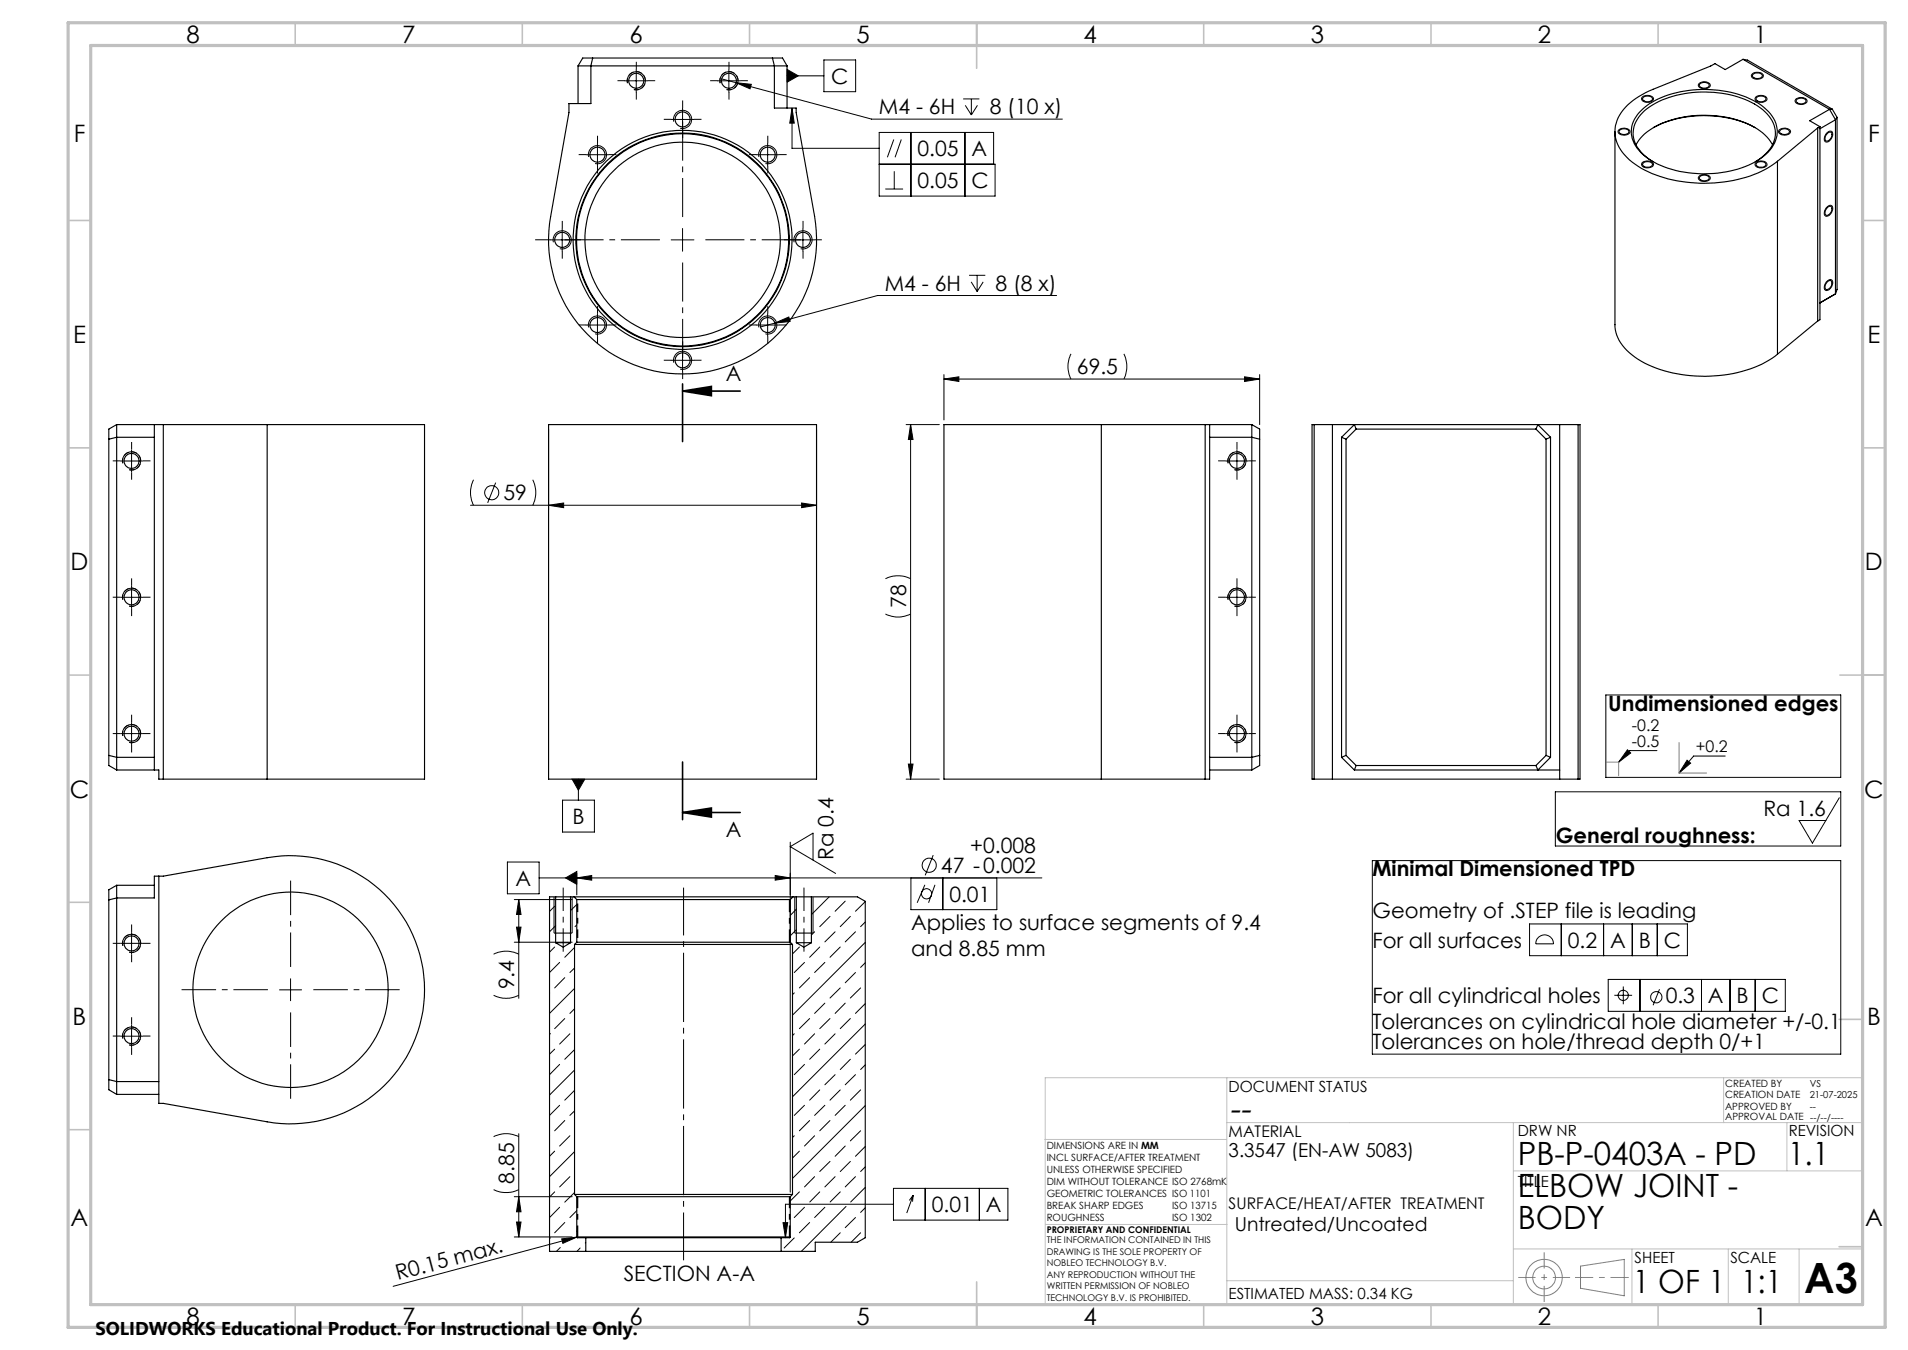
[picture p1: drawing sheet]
<svg xmlns="http://www.w3.org/2000/svg" width="420mm" height="297mm" viewBox="0 0 420 297" stroke-linecap="round" stroke-linejoin="round" font-family="sans-serif">
<g fill="none" stroke="#000" stroke-width=".22">
<path d="M137.5 17.8h5.1M138.1 18.3a2 2 0 0 1 1.8-2.5 2 2 0 0 1 2.1 2.2 2 2 0 0 1-2.5 1.7M140.1 15.3v5M157.9 17.8h5M158.5 18.3a1.99 1.99 0 0 1 1.8-2.5 1.99 1.99 0 0 1 2.1 2.2 1.99 1.99 0 0 1-2.5 1.7M158.9 17.4l3.1 .8M160.4 15.3v5M162 18.2l3.4 .4-.3 .9zM162 18.2l29.9 8h42M173.2 15.3l2.5 1.4-2.5 1.4zM173.2 16.7h8.2M181.4 13.2h6.9v7h-6.9z"/>
<path d="M373.9 18.4a1.74 1.74 0 0 1 2.5 .2 1.23 1.23 0 0 1-1.9 .8l-.6-.4zM385.6 16.4a1.78 1.78 0 0 1 2.6 .1 1.19 1.19 0 0 1-1.7 .9l-.8-.3-.2-.4zM129 34h5M129.6 34.5a2 2 0 0 1 1.8-2.4 2 2 0 0 1 2.1 2.1 2 2 0 0 1-2.5 1.8M131.5 31.5v5M147.7 26.3h5.1M148.3 26.8a2 2 0 0 1 1.8-2.5 2 2 0 0 1 2.1 2.2 2 2 0 0 1-2.5 1.7M150.2 23.8v5M166.5 34h5M167.1 34.5a1.99 1.99 0 0 1 1.8-2.4 1.99 1.99 0 0 1 2.1 2.2 1.99 1.99 0 0 1-2.5 1.7M169 31.5v5M174.3 23.8l.5 3.3h-1z"/>
<path d="M174.3 23.8v8.8h19.2M193.5 36.1h25.5v7h-25.5v-14h25.2v7M196.7 30.7l-1.4 3.9M196.8 37.7v3.9M198.4 30.7l-1.4 3.9M200.5 29.1v14M212 21.8h3.6M212.4 29.1v14M212.5 23.2l1.3 2.1M213.8 21.8v3.5M215.2 23.2l-1.4 2.1M356.3 28.6a1.74 1.74 0 0 1 2.5 .2 1.1 1.1 0 0 1-1.6 .9l-.8-.3-.2-.4z"/>
<path d="M361.4 35.9a1.66 1.66 0 0 1 2.6 .3 1.59 1.59 0 0 1-2.2 .6l-.4-.4zM361.4 21.4a1.66 1.66 0 0 1 2.6 .4 1.58 1.58 0 0 1-2.6 .2zM374.1 38.7a1.78 1.78 0 0 1 2.3 .3 1.1 1.1 0 0 1-1.5 .9 .73 .73 0 0 1-.9-.3 .73 .73 0 0 1 .1-.9zM386.6 35.7a1.62 1.62 0 0 1 2.4 .5 1.55 1.55 0 0 1-2.2 .6l-.5-.5zM386.6 21.3a1.62 1.62 0 0 1 2.4 .5 1.58 1.58 0 0 1-2.6 .2l-.1-.4zM391.6 28.6a1.78 1.78 0 0 1 2.5 .2 1.1 1.1 0 0 1-1.6 .9l-.8-.3a.49 .49 0 0 1-.1-.8zM395.4 21.7a1.62 1.62 0 0 1 2.4 .5 1.55 1.55 0 0 1-2.7 .1zM402 29.3l.3-.2a.69 .69 0 0 1 1-.1 .69 .69 0 0 1 0 1 1.28 1.28 0 0 1-1.5 1.2l-.2-.4v-.6zM121.2 52.8h5.1M121.8 53.3a2 2 0 0 1 1.8-2.5 2 2 0 0 1 2.1 2.2 2 2 0 0 1-2.5 1.7M123.8 50.3v5M147.7 52.8h5.1"/>
<path d="M150.2 50.3v5M174.2 52.8h5M174.8 53.3a1.99 1.99 0 0 1 1.8-2.5 1.99 1.99 0 0 1 2.1 2.2 1.99 1.99 0 0 1-2.5 1.7M176.7 50.3v5M194.9 41.6h3.9M402 45.7l.3-.2a.69 .69 0 0 1 1-.2 .69 .69 0 0 1 0 1.1 1.23 1.23 0 0 1-1.5 1.1l-.2-.4v-.5zM129 71.5h5M129.6 72a2 2 0 0 1 1.7-2.5 2 2 0 0 1 2.2 2.2 2 2 0 0 1-2.5 1.7M131.5 69v5M147.7 79.3h5.1M148.3 79.8a2 2 0 0 1 1.8-2.5 2 2 0 0 1 2.1 2.1 2 2 0 0 1-2.5 1.8M150.2 76.8v5"/>
<path d="M166.5 71.5h5M167.1 72a1.99 1.99 0 0 1 1.7-2.5 1.99 1.99 0 0 1 2.2 2.2 1.99 1.99 0 0 1-2.5 1.7M169 69v5M170.6 71.1l3-1.4 .3 1zM213.3 60.6h3.6M213.8 62l1.3 2.1M215.1 60.6v3.5M216.4 62l-1.3 2.1M232.6 65h-39.4l-25.8 6.9M235.8 77.9a6.1 6.1 0 0 0 0 5.5M247.4 77.9a6.4 6.4 0 0 1 0 5.5M402 62l.3-.2a.69 .69 0 0 1 1-.2 .69 .69 0 0 1 0 1.1 1.23 1.23 0 0 1-1.5 1.1l-.2-.3v-.6z"/>
<path d="M29 98.9v5M120.8 94.4v17.8M179.7 94.4v17.8M199.5 93.4h7.3M200.4 93.4l.6 3.3h-1zM200.4 93.4v78M207.8 83.4l3.3-.5v1zM207.8 82.4v10M207.8 83.4h69.5M272.3 98.9v5M274 82.9l3.3 .5-3.3 .5zM277.3 82.4v11"/>
<path d="M26.5 101.4h5M27 101.9a2 2 0 0 1 1.8-2.5 2 2 0 0 1 2.2 2.2 2 2 0 0 1-2.6 1.7M103.6 111.2h76.1M104.2 105.5a6.2 6.2 0 0 0 0 5.7M109.1 106.2l-1.7 4.4M117.3 105.5a6.2 6.2 0 0 1 0 5.7M120.8 111.2l3.3-.5v1zM176.5 110.7l3.2 .5-3.2 .5zM269.8 101.4h5M270.3 101.9a2 2 0 0 1 1.8-2.5 2 2 0 0 1 2.2 2.2 2 2 0 0 1-2.6 1.7M26.5 131.4h5M27 131.9a2 2 0 0 1 1.8-2.5 2 2 0 0 1 2.2 2.2 2 2 0 0 1-2.6 1.7"/>
<path d="M29 128.9v5M194.9 135.1a6.1 6.1 0 0 0 5.5 0M194.9 127.3a6.4 6.4 0 0 1 5.5 0M269.8 131.4h5M270.3 131.9a2 2 0 0 1 1.8-2.5 2 2 0 0 1 2.2 2.2 2 2 0 0 1-2.6 1.7M272.3 128.9v5M29 158.9v5M272.3 158.9v5M353.5 152.9h51.7v18.1h-51.7zM26.5 161.4h5M27 161.9a2 2 0 0 1 1.8-2.5 2 2 0 0 1 2.2 2.2 2 2 0 0 1-2.6 1.7M123.8 176h7v7.1h-7z"/>
<path d="M125.9 171.4h2.8l-1.4 2.4zM127.3 171.4v4.6M199.5 171.4h7.3M200 168.1h1l-.6 3.3zM269.8 161.4h5M270.3 161.9a2 2 0 0 1 1.8-2.5 2 2 0 0 1 2.2 2.2 2 2 0 0 1-2.6 1.7M342.4 174.2h62.8v11.9h-62.8zM358.2 165l.8 .7-2.7 2zM364.7 165.1h-5.9l-2.5 2.6M371.4 167.2l.7 .7-2.5 2.2zM379.8 166.3h-7l-3.2 3.8M404.9 175.5l-5.9 10-3-5h5.9"/>
<path d="M111.7 189.6h7v7h-7zM113.2 197.9h12.7M114.2 197.9l.5 3.3h-1zM114.2 197.9v21.7M118.7 193.1h110.6M122 197.3v8M122.1 199.4l-1.1 1.1M124.5 193.1l2.5-1.4v2.9zM125.9 197.3v8M127 193.1l3.2-.5v1zM127 199l-1.4 1.3M127 192.1v4.8"/>
<path d="M170.6 192.6l3.4 .5-3.4 .5zM174 185.3v77M174.9 197.3v8M179 189.2v-5.9l-5 3 9.9 5.9M179 197.3v8M182.5 197.3l-3.9 3.9M186.1 198.3l-2.3 2.2M190.5 198.4l-2.2 2.1M200.5 193.1v7h18.9v-7M203.6 194.7l-1.7 3.9M205.4 188.1l-1.7 4.5M205.8 194.7l-1.4 3.9"/>
<path d="M207.5 193.1v7M302.1 189.3h103.1v42.6h-103.1zM26.5 207.5h5M27 208.1a2 2 0 0 1 1.8-2.6 2 2 0 0 1 2.2 2.2 2 2 0 0 1-2.6 1.8M29 205.1v4.9M61.5 217.8h5M64 215.3v4.9M108.7 219a6.1 6.1 0 0 0 5.5 0M108.7 209.9a6.1 6.1 0 0 1 5.5 0M113.2 207.3h12.7M113.7 204h1l-.5 3.3zM121 218.4v.1"/>
<path d="M122.1 208.3l-1.1 1.2M122.3 203.7l-1.3 1.3M123.2 211.7l-2.2 2.3M124.3 215.1l-2.2 2.2M126.5 217.4l-5.5 5.6M126.5 208.5l-2.2 2.1M126.5 213l-1.1 1M127 203.5l-.4 .4M174.8 218.4l-.4 .4M175.3 204.5l-1.3 1.4M175.3 200l-1.3 1.4M176 208.3l-1.6 1.6"/>
<path d="M177.1 211.7l-2.3 2.3M178.2 215.1l-2.2 2.2M179.3 205l-.7 .7M180.4 208.3l-2.2 2.3M181.6 211.7l-2.3 2.3M182.7 201.6l-2.3 2.3M183.8 205l-2.2 2.2M185 217.3l-2.3 2.3M185 208.3l-2.3 2.3M187.2 201.6l-2.2 2.3M188.3 214l-2.2 2.2M188.3 205l-2.2 2.2"/>
<path d="M189.4 217.3l-2.2 2.3M190.5 207.3l-16.1 16M190.5 211.8l-1.1 1M190.5 202.8l-1.1 1.1M336.7 203.3h34.7v7h-34.7zM338.7 206.2a1.99 1.99 0 0 1 2.1-.3 1.99 1.99 0 0 1 1.2 1.7h-3.9a1.92 1.92 0 0 1 .6-1.4zM343.7 203.3v7M353 203.3v7M354 215.5h39v7h-39zM355.4 219h3.9M357.3 217v3.9M359.3 203.3v7"/>
<path d="M361 215.5v7M364.8 203.3v7M365.3 217.6l-1.4 3.6M374.5 215.5v7M380.8 215.5v7M386.4 215.5v7M26.5 228h5M27 228.5a1.99 1.99 0 0 1 1.8-2.5 1.99 1.99 0 0 1 2.1 2.1 1.99 1.99 0 0 1-2.5 1.8M29 225.5v5M121 227.4h.1M122.1 230.8l-1.1 1.1M123.2 234.2l-2.2 2.2"/>
<path d="M124.3 224.1l-2.2 2.2M125.4 227.4l-2.2 2.3M126.5 235.4l-5.5 5.5M126.5 221.9l-1.1 1.1M126.5 239.9l-2.2 2.1M126.5 230.9l-2.2 2.1M174.8 227.4l-.4 .4M176 230.8l-1.6 1.5M177.1 234.2l-2.3 2.2M178.2 224.1l-2.2 2.2M179.3 227.4l-2.2 2.3M180.4 239.8l-2.2 2.2"/>
<path d="M180.4 230.8l-2.2 2.2M181.6 220.7l-2.3 2.3M182.7 224.1l-2.3 2.2M183.8 236.4l-2.2 2.3M183.8 227.4l-2.2 2.3M185 239.8l-2.3 2.2M186.1 220.7l-2.3 2.3M187.2 233l-2.2 2.3M187.2 224.1l-2.2 2.2M188.3 236.4l-2.2 2.3M189.4 239.8l-2.2 2.2M190.5 225.3l-16.1 16"/>
<path d="M190.5 229.8l-2.2 2.1M190.5 234.3l-1.1 1M190.5 220.8l-2.2 2.2M108.7 250.1a6.1 6.1 0 0 1 5.5 0M114.2 249.4v22.7M121 249.9h.1M122.1 253.3l-1.1 1.1M123.2 243.2l-2.2 2.2M124.3 246.5l-2.2 2.3M125.4 258.9l-2.2 2.2M125.4 249.9l-2.2 2.2M126.5 253.4l-5.5 5.5"/>
<path d="M126.5 244.4l-1.1 1M174.8 249.9l-.4 .4M176 253.3l-1.6 1.5M177.1 243.2l-2.3 2.2M178.2 246.5l-2.2 2.3M179.3 258.9l-2.2 2.2M179.3 249.9l-2.2 2.2M181.6 243.2l-2.3 2.2M182.7 255.5l-2.3 2.2M182.7 246.5l-2.3 2.3M183.8 258.9l-2.2 2.2M186.1 252.1l-2.3 2.3"/>
<path d="M186.1 243.2l-2.3 2.2M187.2 255.5l-2.2 2.2M188.3 258.9l-2.2 2.2M189.4 248.8l-2.2 2.2M190.5 243.2l-16.1 16.1M190.5 252.2l-2.2 2.2M190.5 256.7l-1.1 1M108.7 261.7a6.4 6.4 0 0 0 5.5 0M113.2 272.1h12.7M113.2 263.3h12.7M113.7 268.8h1l-.5 3.3zM114.2 263.3l.5 3.3h-1z"/>
<path d="M121 272.3h.1M122.1 262.2l-1.1 1.1M123.2 265.6l-2.2 2.3M123.3 274.5l-.8 .8M123.6 272.6l3.4-.4-3.1 1.3zM124.3 269l-2.2 2.2M126.5 262.4l-2.2 2.1M127 270.8l-.1 .1M127 266.3l-1.6 1.6M127 272.2l-40.5 10.8M127.1 272.1l-.1 .1M127.7 274.6l-.7 .7"/>
<path d="M128.9 273.3l-.1 .2M172.4 269h1l-.5 3.3zM174.8 272.3l-2.2 2.3M176 262.2l-2 2M177.1 265.6l-2.3 2.3M178.2 269l-2.2 2.2M180.4 262.2l-2.1 2.2M181.6 265.6l-2.3 2.3M185 271.2l-2.1 2.1M185 262.2l-2.3 2.2M186.2 265.4l-9.8 9.9M188.3 267.9l-2.2 2.2"/>
<path d="M189.4 271.2l-2 2.1M190.5 261.2l-3.2 3.2M190.5 265.7l-1.1 1M196.7 261.4h25.2v7h-25.2zM196.7 264.9h-23.8v7.4M201 263l-.8 1.1M201 263l-.1 1.4M201 263l-1.4 3.9M203.7 261.4v7M215.6 261.4v7"/>
<circle cx="108.2" cy="108.4" r="1.55"/>
<circle cx="204" cy="196.6" r="1.12"/>
<circle cx="204.5" cy="190.3" r="1.55"/>
<circle cx="357.3" cy="219" r="1.13"/>
<circle cx="364.6" cy="219.4" r="1.24"/>
</g>
<g fill="none" stroke="#808080" stroke-width=".22">
<path d="M353.6 167.7h2.7v2.9M369.6 163.4v6.7h6.1M347.9 278.5l9.6-1.4v8l-9.6-1.7z"/>
<circle cx="339.9" cy="281" r="2.51"/>
<circle cx="339.9" cy="281.1" r="4"/>
</g>
<path d="M334.2 281h11.4" fill="none" stroke="#808080" stroke-width=".22" stroke-dasharray="15.2 1.3 1.3 1.3" stroke-dashoffset="11.4" stroke-linecap="butt"/>
<path d="M339.9 275.5v10.9" fill="none" stroke="#808080" stroke-width=".22" stroke-dasharray="15.2 1.3 1.3 1.3" stroke-dashoffset="11.7" stroke-linecap="butt"/>
<path d="M346.7 281h11.8" fill="none" stroke="#808080" stroke-width=".22" stroke-dasharray="15.2 1.3 1.3 1.3" stroke-dashoffset="11.2" stroke-linecap="butt"/>
<g fill="none" stroke="#c0c0c0" stroke-width=".22">
<path d="M270.1 237.1v49.9M379.4 237.1v9.9M410.1 237.1h-180v49.9M230 250.7h40M270.1 247h140M333.1 257.6h77M333.1 247v40M393.3 247v10.6M230.2 269.4h39.9M333.1 274.8h77M359.2 274.8v12.2M380.4 274.8v12.2"/>
<path d="M396 274.8v12.2M270.1 281.8h63"/>
</g>
<g fill="none" stroke="#c0c0c0" stroke-width=".35">
<path d="M65 5v5M115 5v5M165 5v5M215 5v10M265 5v5M315 5v5M365 5v5M15 48.5h5M410 48.5h5M15 98.5h5M410 98.5h5M15 148.5h5"/>
<path d="M405 148.5h10M15 198.5h5M404.8 224.3h5M15 248.5h5M404.8 274.3h5M65 287v5M115 287v5M165 287v5M215 282v10M265 287v5M315 287v5M365 287v5"/>
</g>
<path d="M15 5h400v287h-400zM20 10h390v277h-390z" fill="none" stroke="#c0c0c0" stroke-width=".7"/>
<g fill="#000">
<path d="M123.6 272.6l3.4-.4-3.1 1.3z"/>
<path d="M174.3 23.8l.5 3.3h-1zM173.2 15.3l2.5 1.4-2.5 1.4z"/>
<path d="M150.2 86l6.4-1v2.1zM150.2 178.7l6.4-.9v2z"/>
<path d="M200.4 93.4l.6 3.3h-1zM200 168.1h1l-.6 3.3z"/>
<path d="M207.8 83.4l3.3-.5v1zM274 82.9l3.3 .5-3.3 .5z"/>
<path d="M120.8 111.2l3.3-.5v1zM176.5 110.7l3.2 .5-3.2 .5z"/>
<path d="M125.9 171.4l1.4 2.4 1.4-2.4zM162 18.2l3.1 1.3 .3-.9zM170.6 71.1l3.3-.4-.3-1zM127 193.1l3.2-.5v1zM170.6 192.6l3.4 .5-3.4 .5z"/>
<path d="M371.4 167.2l.7 .7-2.5 2.2zM358.2 165l.8 .7-2.7 2z"/>
<path d="M113.7 204h1l-.5 3.3zM114.2 197.9l.5 3.3h-1z"/>
<path d="M113.7 268.8h1l-.5 3.3zM114.2 263.3l.5 3.3h-1z"/>
<path d="M172.4 269h1l-.5 3.3zM124.5 193.1l2.5 1.5v-2.9z"/>
</g>
<g fill="none" stroke="#000" stroke-width=".25">
<path d="M127.2 14.5h46M127.2 14.5l1.1-1.7h44l.9 1.7M127.2 14.5v8.3M130.5 12.8l-.4 1.7v8.3h-4.9v2l-4 22.8a29.5 29.5 0 0 0 29.1 34.7 29.5 29.5 0 0 0 29-34.7l-4-22.8v-1h-4.8v-9.3l-.5-1.7M173.2 14.5v9.3M374.2 18.4a1.42 1.42 0 0 1 2 .3 1.21 1.21 0 0 1-1.8 .5l-.3-.4zM383.7 13l-3.9 2.3-2.3-1.3-.9 .5-12.7 5.1a13.5 13.5 0 0 0-7.9 6.9 7.6 7.6 0 0 0 2.6 8.6 24.5 24.5 0 0 0 14.6 5.1 28.4 28.4 0 0 0 16.8-3.8l1.3-.9M383.7 13l19 11.1M383.7 13l1 .2 18.6 10.8M385.8 16.4a1.37 1.37 0 0 1 2.1 .3 1.34 1.34 0 0 1-2.1 0zM355.5 29v42.4a8.8 8.8 0 0 0 4.4 7.2 28.6 28.6 0 0 0 19.5 3.9 23.5 23.5 0 0 0 11.9-4.6M356.4 28.7a1.37 1.37 0 0 1 2.2 .2 1.21 1.21 0 0 1-1.9 .5l-.3-.4z"/>
<path d="M360.1 31.9a12.8 12.8 0 0 1 8.1-5.6 24.4 24.4 0 0 1 18.7 2.1 9.3 9.3 0 0 1 3.3 3.5M360.9 24.7a17.5 17.5 0 0 1 10.9-4.8 22.7 22.7 0 0 1 16.5 3.8 6.2 6.2 0 0 1 1.7 8.8 16.4 16.4 0 0 1-11 5.5 23 23 0 0 1-16.7-3.5 6.5 6.5 0 0 1-2.7-7.8zM361.7 35.8a1.42 1.42 0 0 1 2 .3 1.24 1.24 0 0 1-2.1 .3v-.3zM361.7 21.4a1.42 1.42 0 0 1 2 .3 1.18 1.18 0 0 1-1.8 .5l-.3-.4zM363.9 35.6a7.5 7.5 0 0 1-4.4-6.7 8.1 8.1 0 0 1 4.9-6.2 24.3 24.3 0 0 1 22.5 .6 7.5 7.5 0 0 1 3.9 6.4 8 8 0 0 1-4.4 5.9M364 28.1a25 25 0 0 1 22.4 0M374.4 38.7a1.26 1.26 0 0 1 1.8 .5 1.26 1.26 0 0 1-2.1-.1zM386.7 35.8a1.42 1.42 0 0 1 2 .3 1.23 1.23 0 0 1-2.1 .3l-.1-.3zM386.7 21.4a1.42 1.42 0 0 1 2 .3 1.25 1.25 0 0 1-2.1 .3l-.1-.3zM391.3 35.5v42.4M391.8 28.7a1.28 1.28 0 0 1 2.1 .3 1.26 1.26 0 0 1-2.2-.1zM395.5 21.9a1.42 1.42 0 0 1 2 .3 1.25 1.25 0 0 1-2.1 .2v-.2z"/>
<path d="M400.1 28.1l-8.8 7.4M400.1 28.1v42.5M400.6 27.9l-.5 .2M400.6 27.9v42.4l-.5 .3M402.3 29.3a.55 .55 0 0 1 .7-.2 .55 .55 0 0 1 .3 .7 1.19 1.19 0 0 1-1.4 1.2 1.34 1.34 0 0 1 .4-1.7zM402.7 24.1l-4.3 2.5 2.2 1.3M402.7 24.1l1.3 2.2M403.3 24l1.1 1.8M403.3 24l-.6 .1M404 26.3l-3.4 2M404 26.3v38.4M404.4 25.8l-.4 .5"/>
<path d="M404.4 25.8v37.9l-.4 1M402.2 45.8a.6 .6 0 0 1 .8-.4 .6 .6 0 0 1 .2 1 .93 .93 0 0 1-1.4 .8v-.8zM400.1 70.6l-8.8 7.3M400.6 66.6l3.4-1.9zM402.2 62.1a.6 .6 0 0 1 .8-.3 .6 .6 0 0 1 .2 .9 .93 .93 0 0 1-1.4 .8v-.8zM25.7 93.4h33.1M25.7 93.4l-1.7 1v74l1.7 1M25.7 93.4v76M34 96.2h-8.3l-1.7 .4M34 93.4v76M35.9 93.4v78M58.8 93.4h34.7v78h-34.7"/>
<path d="M58.8 93.4v78M120.8 93.4h58.9v78h-58.9zM242.4 93.4h-34.6v78h34.6M242.4 93.4v78M242.4 93.4h33.2M265.3 93.4v78M266.3 93.4v78h-23.9M266.3 96.2h9.3l1.7 .4M275.6 93.4v76M275.6 93.4l1.7 1v74l-1.7 1M289.3 93.4h-.5v78h.5M289.3 93.4h58.1"/>
<path d="M289.3 93.4v78M293.3 93.4v78M295.3 96.2l1 .4M295.3 96.2v70.4M296.3 96.6v69.6M298.5 94.4l-2.2 2.2M298.5 94.4h39.6M298.5 94.4l-.4-1-2.8 2.8M338.1 94.4l2.2 2.2M338.1 94.4l.4-1 2.8 2.8M340.3 96.6v69.6M341.3 96.2l-1 .4"/>
<path d="M341.3 96.2v70.4M343.3 93.4v78M347.4 93.4h.4v78h-.4M347.4 93.4v78M24 166.2l1.7 .4h8.3M25.7 169.4h9.3v2h23.8M266.3 169.4h9.3M277.3 166.2l-1.7 .4h-9.3M289.3 171.4h58.1M295.3 166.6l2.8 2.8M296.3 166.2l2.2 2.2M296.3 166.2l-1 .4"/>
<path d="M298.1 169.4h45.2M298.5 168.4h39.6M298.5 168.4l-.4 1M340.3 166.2l-2.2 2.2M340.3 166.2l1 .4M341.3 166.6l-2.8 2.8-.4-1M25.7 194.8l-1.7 1v43.9l1.7 1.1M25.7 194.8v46M25.7 194.8h8.3M35 192.8v49.9h.9l22.9 4.1a29.5 29.5 0 0 0 34.7-29.1 29.5 29.5 0 0 0-34.7-29l-22.9 4.1h-1.9v4.8h-8.3l-1.7 .4M122.3 197.3h3.3M122.3 197.3h-1.3v78h7.9"/>
<path d="M122.3 197.3v10.1M125.6 197.3h.8M125.6 197.3v10.1M126.4 197.3h48.2M126.4 197.3l.6 .6M127 197.9h47M127 197.9v9.4M174 197.9v9.4M174.6 197.3l-.6 .6M174.6 197.3h.7M175.3 197.3h3.3M175.3 197.3v10.1"/>
<path d="M178.6 197.3h10.1l1.8 1v74l-1.8 1h-9.2v2h-7.6M178.6 197.3v10.1M122 205.3h3.9M122.3 207.4h3.3M122.3 207.4l1.7 1 1.6-1M126.5 207.8h47.9M126.5 207.8v55M127 207.3h47M127 207.3l-.5 .5M174 207.3l.4 .5M174.4 207.8v55M174.9 205.3h4.1"/>
<path d="M175.3 207.4h3.3M175.3 207.4l1.7 1 1.6-1M24 237.5l1.7 .4h9.3M25.7 240.8h9.3M126.5 262.8h47.9M126.5 262.8l.5 .5M127 263.3h47M127 272.1h47M127 272.1l.1 .2h1.8M127 263.3v8.8M128.9 272.3h43M128.9 275.3h43"/>
<path d="M128.9 272.3v3M171.9 272.3v3M174 272.1l-.2 .2h-1.9M174 263.3v8.8M174.4 262.8l-.4 .5"/>
<circle cx="140" cy="17.8" r="1.65"/>
<circle cx="160.4" cy="17.8" r="1.64"/>
<circle cx="131.5" cy="34" r="1.65"/>
<circle cx="150.3" cy="26.3" r="1.65"/>
<circle cx="169" cy="34.1" r="1.64"/>
<circle cx="123.7" cy="52.8" r="1.65"/>
<circle cx="150.2" cy="52.8" r="23.4"/>
<circle cx="150.3" cy="52.8" r="23.5"/>
<circle cx="150.3" cy="52.8" r="24.1"/>
<circle cx="150.3" cy="52.8" r="21.5"/>
<circle cx="176.7" cy="52.8" r="1.64"/>
<circle cx="131.5" cy="71.5" r="1.65"/>
<circle cx="150.3" cy="79.3" r="1.64"/>
<circle cx="169" cy="71.5" r="1.64"/>
<circle cx="29" cy="101.4" r="1.66"/>
<circle cx="272.3" cy="101.4" r="1.65"/>
<circle cx="29" cy="131.4" r="1.66"/>
<circle cx="272.3" cy="131.4" r="1.65"/>
<circle cx="29" cy="161.4" r="1.66"/>
<circle cx="272.3" cy="161.4" r="1.65"/>
<circle cx="29" cy="207.6" r="1.65"/>
<circle cx="63.9" cy="217.8" r="21.5"/>
<circle cx="29" cy="228" r="1.65"/>
</g>
<path d="M150.2 86l6.4-1v2.1zM150.2 86h12.7M150.2 84.5v12.7M150.2 178.7l6.4-.9v2zM150.2 167.6v12.7M150.2 178.7h12.7" fill="none" stroke="#000" stroke-width=".35"/>
<path d="M139.6 19.7a2 2 0 0 0 2.5-1.8 2 2 0 0 0-2.2-2.1 2 2 0 0 0-1.8 2.5M160 19.7a2 2 0 0 0 2.5-1.8 2 2 0 0 0-2.2-2.1 2 2 0 0 0-1.8 2.5M28.5 103.3a2 2 0 0 0 2.5-1.7 2 2 0 0 0-2.2-2.2 2 2 0 0 0-1.8 2.5M271.8 103.3a2 2 0 0 0 2.5-1.7 2 2 0 0 0-2.2-2.2 2 2 0 0 0-1.7 2.5M28.5 133.3a2 2 0 0 0 2.5-1.7 2 2 0 0 0-2.2-2.2 2 2 0 0 0-1.8 2.5M271.8 133.3a2 2 0 0 0 2.5-1.7 2 2 0 0 0-2.2-2.2 2 2 0 0 0-1.7 2.5M28.5 163.3a2 2 0 0 0 2.5-1.7 2 2 0 0 0-2.2-2.2 2 2 0 0 0-1.8 2.5M271.8 163.3a2 2 0 0 0 2.5-1.7 2 2 0 0 0-2.2-2.2 2 2 0 0 0-1.7 2.5M28.5 209.5a2 2 0 0 0 2.5-1.8 2 2 0 0 0-2.2-2.2 2 2 0 0 0-1.8 2.6M28.5 229.9a2 2 0 0 0 2.5-1.8 2 2 0 0 0-2.2-2.2 2 2 0 0 0-1.8 2.6" fill="none" stroke="#000" stroke-width=".22" stroke-dasharray="1.3 .6" stroke-dashoffset=".2" stroke-linecap="butt"/>
<path d="M124 195.3v14.1M177 195.3v14.1" fill="none" stroke="#000" stroke-width=".22" stroke-dasharray="15.2 1.3 1.3 1.3" stroke-dashoffset="10.1" stroke-linecap="butt"/>
<path d="M150.5 195.3v82" fill="none" stroke="#000" stroke-width=".22" stroke-dasharray="15.2 1.3 1.3 1.3" stroke-dashoffset="4.7" stroke-linecap="butt"/>
<path d="M173.8 197.9v9.4" fill="none" stroke="#000" stroke-width=".35" stroke-dasharray="6.3 1.3 1.3 1.3" stroke-dashoffset="3.6" stroke-linecap="butt"/>
<path d="M127.1 263.3v8.8M173.8 263.3v8.8" fill="none" stroke="#000" stroke-width=".35" stroke-dasharray="6.3 1.3 1.3 1.3" stroke-dashoffset="3.8" stroke-linecap="butt"/>
<path d="M127.1 198.8v7.6" fill="none" stroke="#000" stroke-width=".35" stroke-dasharray="6.3 1.3 1.3 1.3" stroke-dashoffset="4.5" stroke-linecap="butt"/>
<path d="M145.3 52.8h-21M150.3 47.8v-21M150.3 57.8v21M155.3 52.8h21" fill="none" stroke="#000" stroke-width=".22" stroke-dasharray="15.2 1.3 1.3 1.3" stroke-dashoffset="6.6" stroke-linecap="butt"/>
<g fill="none" stroke="#000" stroke-width=".22" stroke-dasharray="15.2 1.3 1.3 1.3" stroke-linecap="butt">
<path d="M137.6 17.8h-1.7M140.1 15.3v-1.7M142.6 17.8h1.6M158 17.8h-1.7M160.5 15.3v-1.7M163 17.8h1.6M129 34h-1.6M131.5 31.5v-1.6M131.5 36.5v1.7M134 34h1.7M140.1 20.3v1.6M147.8 26.3h-1.7"/>
<path d="M150.3 23.8v-1.7M150.3 28.8v1.6M152.8 26.3h1.6M160.5 20.3v1.6M166.5 34h-1.6M169 31.5v-1.6M169 36.5v1.7M171.5 34h1.7M121.3 52.8h-3.5M123.8 50.3v-1.7M123.8 55.3v1.6M126.3 52.8h1.6"/>
<path d="M174.3 52.8h-1.7M176.8 50.3v-1.7M176.8 55.3v1.6M179.3 52.8h1.6M129 71.5h-1.6M131.5 69v-1.7M131.5 74v1.6M134 71.5h1.7M147.8 79.3h-1.7M150.3 76.8v-1.7M152.8 79.3h1.6M166.5 71.5h-1.6"/>
<path d="M169 69v-1.7M169 74v1.6M171.5 71.5h1.7M29 98.9v-1.7M150.3 81.8v1.6M272.3 98.9v-1.7M26.5 101.4h-1.7M29 103.9v1.6M31.5 101.4h1.6M269.8 101.4h-1.7M272.3 103.9v1.6M274.8 101.4h1.6"/>
<path d="M26.5 131.4h-1.7M29 128.9v-1.7M29 133.9v1.6M31.5 131.4h1.6M269.8 131.4h-1.7M272.3 128.9v-1.7M272.3 133.9v1.6M274.8 131.4h1.6M29 158.9v-1.7M272.3 158.9v-1.7M26.5 161.4h-1.7M29 163.9v1.6"/>
<path d="M31.5 161.4h1.6M269.8 161.4h-1.7M272.3 163.9v1.6M274.8 161.4h1.6M26.5 207.5h-1.7M29 205v-1.6M29 210v1.7M31.5 207.5h1.6M26.5 227.9h-1.7M29 225.4v-1.6M29 230.4v1.7M31.5 227.9h1.6"/>
</g>
<path d="M59 217.7h-19M64 212.7v-19M69 217.7h19M64 222.7v19" fill="none" stroke="#000" stroke-width=".22" stroke-dasharray="15.2 1.3 1.3 1.3" stroke-dashoffset="7.6" stroke-linecap="butt"/>
<text font-size="9.2" x="397.2" y="284.5">A3</text>
<text font-size="7.3" x="270.4" y="246.3">--</text>
<g font-size="7.1">
<text x="334.1" y="256.2">PB-P-0403A - PD</text>
<text x="393.6" y="256.2">1.1</text>
<text x="334.1" y="263.3">ELBOW JOINT -</text>
<text x="334.1" y="270.3">BODY</text>
<text x="359.4" y="284.5">1 OF 1</text>
<text x="383.3" y="284.5">1:1</text>
</g>
<g font-size="5.3">
<text x="41" y="9.5">8</text>
<text x="88.5" y="9.5">7</text>
<text x="138.5" y="9.5">6</text>
<text x="188.5" y="9.5">5</text>
<text x="238.5" y="9.5">4</text>
<text x="288.5" y="9.5">3</text>
<text x="338.5" y="9.5">2</text>
<text x="386" y="9.5">1</text>
<text x="16.2" y="31.3">F</text>
<text x="411.2" y="31.3">F</text>
<text x="16.1" y="75.5">E</text>
<text x="411.1" y="75.5">E</text>
<text x="15.5" y="125.5">D</text>
<text x="410.5" y="125.5">D</text>
<text x="15.4" y="175.5">C</text>
<text x="410.4" y="175.5">C</text>
<text x="16" y="225.5">B</text>
<text x="411" y="225.5">B</text>
<text x="15.5" y="269.8">A</text>
<text x="410.5" y="269.8">A</text>
<text x="41" y="291.5">8</text>
<text x="88.5" y="291.5">7</text>
<text x="138.5" y="291.5">6</text>
<text x="188.5" y="291.5">5</text>
<text x="238.5" y="291.5">4</text>
<text x="288.5" y="291.5">3</text>
<text x="338.5" y="291.5">2</text>
<text x="386" y="291.5">1</text>
</g>
<g font-size="4.7">
<text x="183" y="18.4">C</text>
<text x="193.5" y="25.1">M4 - 6H</text>
<text x="217.9" y="25.1">8 (10 x)</text>
<text x="202" y="34.4">0.05</text>
<text x="213.9" y="34.4">A</text>
<text x="202" y="41.4">0.05</text>
<text x="213.9" y="41.4">C</text>
<text x="194.8" y="63.9">M4 - 6H</text>
<text x="219.1" y="63.9">8 (8 x)</text>
<text x="159.8" y="83.8">A</text>
<text x="237.1" y="82.4">69.5</text>
<text x="110.8" y="110.1">59</text>
<text x="199.5" y="133.8" transform="rotate(-90 199.5 133.8)">78</text>
<text x="354" y="156.4">Undimensioned edges</text>
<text x="388.2" y="179.5">Ra 1.6</text>
<text x="126" y="181.3">B</text>
<text x="159.8" y="184.1">A</text>
<text x="342.5" y="185.5">General roughness:</text>
<text x="183.5" y="189.2" transform="rotate(-90 183.5 189.2)">Ra 0.4</text>
<text x="213.6" y="187.6">+0.008</text>
<text x="113.5" y="194.9">A</text>
<text x="207.1" y="192.1">47 -0.002</text>
<text x="302.1" y="192.8">Minimal Dimensioned TPD</text>
<text x="209" y="198.4">0.01</text>
<text x="302.1" y="201.9">Geometry of .STEP file is leading</text>
<text x="200.6" y="204.7">Applies to surface segments of 9.4</text>
<text x="302.1" y="208.5">For all surfaces</text>
<text x="345.1" y="208.5">0.2</text>
<text x="354.4" y="208.5">A</text>
<text x="360.7" y="208.5">B</text>
<text x="366.3" y="208.5">C</text>
<text x="200.6" y="210.2">and 8.85 mm</text>
<text x="113.2" y="217.7" transform="rotate(-90 113.2 217.7)">9.4</text>
<text x="302.1" y="220.7">For all cylindrical holes</text>
<text x="366.7" y="220.7">0.3</text>
<text x="376" y="220.7">A</text>
<text x="382.3" y="220.7">B</text>
<text x="387.8" y="220.7">C</text>
<text x="302.1" y="226.3">Tolerances on cylindrical hole diameter +/-0.1</text>
<text x="302.1" y="230.9">Tolerances on hole/thread depth 0/+1</text>
<text x="113.2" y="260.4" transform="rotate(-90 113.2 260.4)">8.85</text>
<text x="205.1" y="266.7">0.01</text>
<text x="217" y="266.7">A</text>
<text x="87.6" y="281.7" transform="rotate(-15 87.6 281.7)">R0.15 max.</text>
<text x="137.3" y="281.8">SECTION A-A</text>
</g>
<g font-size="4.2">
<text x="270.4" y="254.6">3.3547 (EN-AW 5083)</text>
<text x="271.8" y="270.8">Untreated/Uncoated</text>
</g>
<text font-size="4.1" x="21" y="293.7">SOLIDWORKS Educational Product. For Instructional Use Only.</text>
<g font-size="3.5">
<text x="359.2" y="160.9">-0.2</text>
<text x="359.2" y="164.3">-0.5</text>
<text x="373.3" y="165.5">+0.2</text>
<text x="270.4" y="250.1">MATERIAL</text>
<text x="270.4" y="266">SURFACE/HEAT/AFTER TREATMENT</text>
</g>
<g font-size="3.4">
<text x="270.4" y="240.2">DOCUMENT STATUS</text>
<text x="334.1" y="250">DRW NR</text>
<text x="393.7" y="250">REVISION</text>
<text x="334.1" y="261.1">TITLE</text>
<text x="359.8" y="277.9">SHEET</text>
<text x="380.9" y="277.9">SCALE</text>
<text x="270.4" y="285.7">ESTIMATED MASS: 0.34 KG</text>
</g>
<g font-size="2.2">
<text x="379.7" y="239.1">CREATED BY</text>
<text x="379.7" y="244.2">APPROVED BY</text>
<text x="379.7" y="241.6">CREATION DATE</text>
<text x="379.7" y="246.5">APPROVAL DATE --/--/----</text>
<text x="230.4" y="252.7">DIMENSIONS ARE IN MM</text>
<text x="230.4" y="255.4">INCL SURFACE/AFTER TREATMENT</text>
<text x="230.4" y="258">UNLESS OTHERWISE SPECIFIED</text>
<text x="230.4" y="260.7">DIM WITHOUT TOLERANCE ISO 2768mK</text>
<text x="230.4" y="263.3">GEOMETRIC TOLERANCES ISO 1101</text>
<text x="230.4" y="266">BREAK SHARP EDGES</text>
<text x="230.4" y="268.6">ROUGHNESS</text>
<text x="258" y="266">ISO 13715</text>
<text x="258" y="268.7">ISO 1302</text>
</g>
<g font-size="2.1">
<text x="398.4" y="239.1">VS</text>
<text x="398.4" y="244.2">--</text>
<text x="398.4" y="241.7">21-07-2025</text>
</g>
<g font-size="2">
<text x="230.4" y="271.3">PROPRIETARY AND CONFIDENTIAL</text>
<text x="230.4" y="273.5">THE INFORMATION CONTAINED IN THIS</text>
<text x="230.4" y="276.1">DRAWING IS THE SOLE PROPERTY OF</text>
<text x="230.4" y="278.6">NOBLEO TECHNOLOGY B.V.</text>
<text x="230.4" y="281.1">ANY REPRODUCTION WITHOUT THE</text>
<text x="230.4" y="283.6">WRITTEN PERMISSION OF NOBLEO</text>
<text x="230.4" y="286.2">TECHNOLOGY B.V. IS PROHIBITED.</text>
</g>
</svg>
